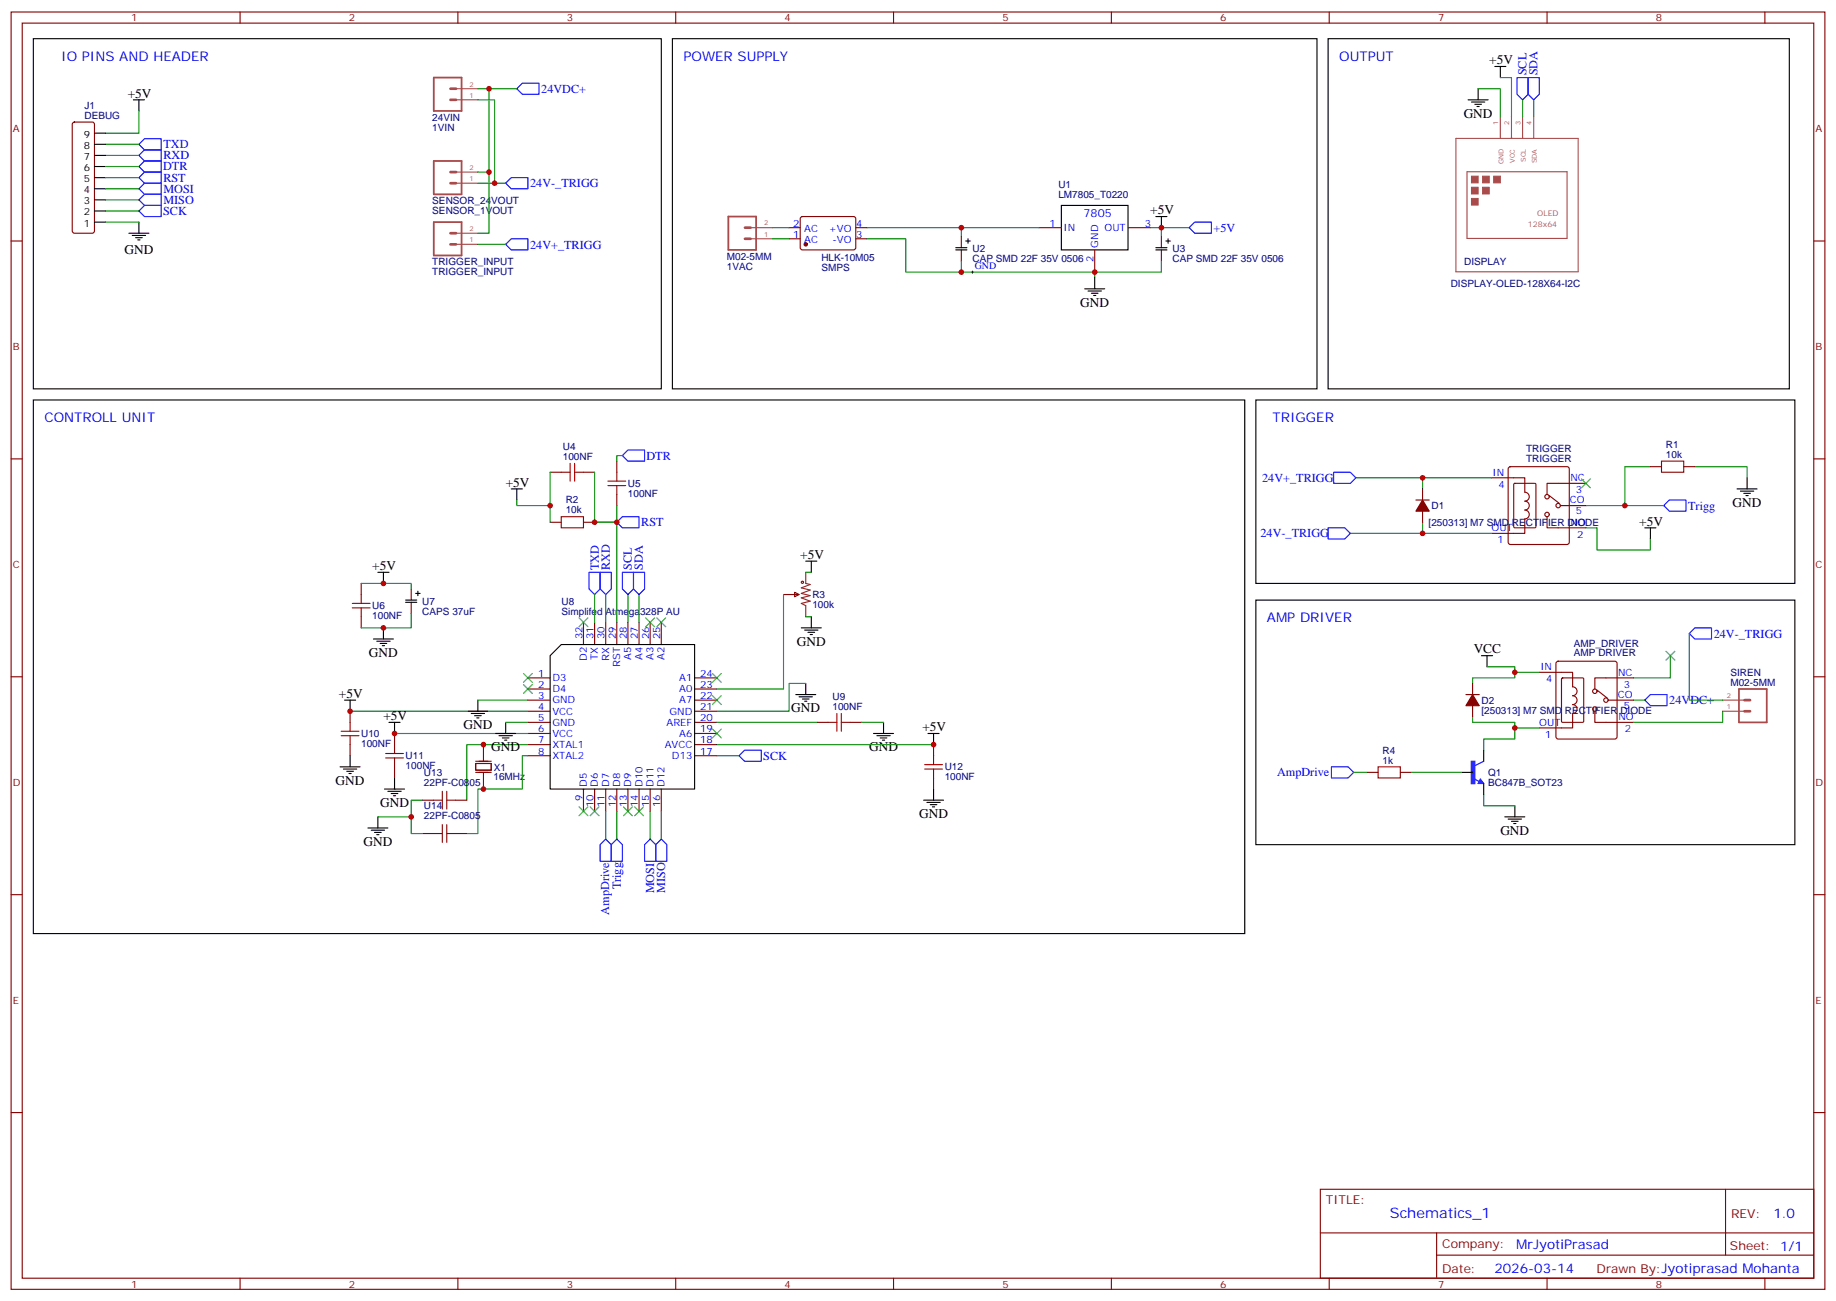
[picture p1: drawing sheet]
<svg xmlns="http://www.w3.org/2000/svg" width="583mm" height="413mm" viewBox="0 0 583 413" stroke-linecap="round" stroke-linejoin="round" font-family="sans-serif">
<g fill="none" stroke="#870000" stroke-width=".35">
<path d="M3.5 3.8h575.8v405.4h-575.8zM7.1 7.3h568.6v398.3h-568.6zM76.2 3.8v3.5M145.3 3.8v3.5M214.5 3.8v3.5M283.6 3.8v3.5M352.8 3.8v3.5M421.9 3.8v3.5M491.1 3.8v3.5M560.2 3.8v3.5M23.2 38.9l.4-.2h5.7l.5 .2 .2 .5v33.9l-.2 .5-.5 .2h-5.7l-.5-.2-.2-.5v-33.9zM3.5 76.5h3.6"/>
<path d="M250.5 72.2h3.5M250.5 75.8h3.5M254.2 68.9l.5-.2 16.5 .1 .4 .6v9.5l-.7 .4-16.5-.1-.4-.6v-9.2zM271.6 72.2h3.6M271.6 75.8h3.6M305.2 75.1v3.5M305.2 79.3v3.5M329.8 72.2h7.1M347.5 79.3v7.1M358.1 72.2h7M368.7 75.1v3.5M368.7 79.3v3.5"/>
<path d="M575.7 76.5h3.6M3.5 145.6h3.6M174.6 149.9h3.6M185.2 149.9h3.5M195.8 146.3v3.6M195.8 156.9v3.5M449.4 158.7h4.3M451.6 155.2v3.5M473.4 151.6h10.6v4.6a1.41 1.41 0 0 1 1.4 1.4 1.41 1.41 0 0 1-1.4 1.4 1.41 1.41 0 0 1 1.4 1.4 1.41 1.41 0 0 1-1.4 1.5 1.41 1.41 0 0 1 1.4 1.4 1.41 1.41 0 0 1-1.4 1.4v4.6h-10.6M479 148.3l.4-.2h18l.5 .2 .2 .5v23.3l-.2 .5-.5 .2h-18l-.5-.2-.2-.5v-23.3zM491.8 157.3l3.1 2.4M503.4 153.4h-12.3v3.5"/>
<path d="M523.9 148.1h3.5M534.5 148.1h3.5M575.7 145.6h3.6M174.6 165.7h3.6M185.2 165.7h3.5M451.6 162.2v3.5M491.1 164v3.5h12.3M495.3 160.4h8.1M114.7 185.1v3.6M114.7 195.7v3.5M130.5 186.9v3.5M130.5 191.1v3.6"/>
<path d="M185.2 197.5v7M188.7 197.5v7M192.3 197.5v7M195.8 197.5v7M199.3 197.5v7M202.8 197.5v7M206.4 197.5v7M209.9 197.5v7M248.7 188.7h4.9M252.2 188l1.4 .7-1.4 .7zM3.5 214.8h3.6M167.6 215.1h7"/>
<path d="M167.6 218.7h7M220.5 215.1h7M220.5 218.7h7M467.4 216.9v3.5M488.6 213.4h10.6v4.5a1.41 1.41 0 0 1 1.4 1.5 1.41 1.41 0 0 1-1.4 1.4 1.41 1.41 0 0 1 1.4 1.4 1.41 1.41 0 0 1-1.4 1.4 1.41 1.41 0 0 1 1.4 1.4 1.41 1.41 0 0 1-1.4 1.4v4.6h-10.6M494.1 210l.5-.2h18l.5 .2 .2 .5v23.3l-.2 .5-.5 .2h-18l-.5-.2-.2-.5v-23.3zM506.9 219l3.2 2.5M518.6 215.1h-12.4v3.6M575.7 214.8h3.6M111.1 225.7v3.5M111.1 236.3v3.5M125.2 232.8v3.5"/>
<path d="M153.5 236.3v5.3M167.6 229.2h7M167.6 222.2h7M167.6 225.7h7M167.6 232.8h7M167.6 236.3h7M167.6 239.8h7M220.5 229.2h7M220.5 222.2h7M220.5 225.7h7M220.5 232.8h7M220.5 236.3h7"/>
<path d="M220.5 239.8h7M259.3 229.2h3.5M269.9 229.2h3.5M296.3 236.3v3.5M465.3 220.4h4.2M467.4 223.9v3.6M506.2 225.7v3.5h12.4M510.5 222.2h8.1M125.2 243.3v3.6M134.1 253.9h3.5M144.6 253.9h3.6M151 242.3h4.9v2.1h-4.9z"/>
<path d="M151 245.1h4.9M151 241.6h4.9M153.5 245.1v5.3M185.2 250.4v7.1M188.7 250.4v7.1M192.3 250.4v7.1M195.8 250.4v7.1M199.3 250.4v7.1M202.8 250.4v7.1M206.4 250.4v7.1M209.9 250.4v7.1M296.3 246.9v3.5"/>
<path d="M433.9 245.1h3.5M444.5 245.1h3.5M134.1 264.5h3.5M144.6 264.5h3.6M3.5 283.9h3.6M575.7 283.9h3.6M3.5 353.1h3.6M575.7 353.1h3.6M419.1 377.4h156.6v28.2h-156.6zM547.7 377.4v20.9M419.1 391.2h156.5M456 398.3h119.6"/>
<path d="M456 391.2v14.2M76.2 405.6v3.6M145.3 405.6v3.6M214.5 405.6v3.6M283.6 405.6v3.6M352.8 405.6v3.6M421.9 405.6v3.6M491.1 405.6v3.6M560.2 405.6v3.6"/>
<circle cx="491.1" cy="157.6" r=".71"/>
<circle cx="491.1" cy="163.3" r=".71"/>
<circle cx="494.6" cy="160.4" r=".71"/>
<circle cx="506.2" cy="219.4" r=".71"/>
<circle cx="506.2" cy="225" r=".71"/>
<circle cx="509.8" cy="222.2" r=".71"/>
</g>
<path d="M480.5 153.6l.3-.2h6.4l.3 .2v13.5l-.2 .4h-6.5l-.3-.2zM495.7 215.3l.3-.2h6.4l.3 .2v13.6l-.2 .3h-6.5l-.3-.2z" fill="none" stroke="#870f00" stroke-width=".35"/>
<g fill="none" stroke="#008700" stroke-width=".35">
<path d="M44.1 35.2v7.1h-10.6M151.7 31.7h5.3v26.4h-5.3M151.7 28.2h3.5v26.4h-3.5M155.2 28.2h8.8M469.2 28.2h7v8.8M476.2 24.6h3.6v12.4M483.3 31.7v5.3M486.8 31.7v5.3M33.5 49.3h10.6M33.5 45.8h10.6M33.5 59.9h10.6M33.5 52.8h10.6"/>
<path d="M33.5 56.4h10.6M155.2 54.6v19.4h-3.5M157 58.1h3.5M33.5 70.5h10.6M33.5 67h10.6M33.5 63.4h10.6M151.7 77.5h8.8M245.2 72.2h5.3M245.2 75.8h5.3M275.2 72.2h30v2.9M275.2 75.8h12.3v10.6h17.7M305.2 72.2h24.6"/>
<path d="M365.1 72.2h12.4M368.7 72.2v2.9M305.2 82.8v3.6h42.3v1.7M368.7 82.8v3.6h-21.2M164 158.7v1.7h10.6M174.6 149.9v15.8M188.7 149.9v15.8M197.6 144.6h-1.8v1.7M430.4 151.6h43M451.6 151.6v3.6M523.9 148.1h-8.1v12.3M538 148.1h16.6v3.5"/>
<path d="M188.7 165.7h7.1v31.8M195.8 160.4v5.3h-7.1M428.6 169.3h44.8M451.6 165.7v3.6M503.4 167.5h3.5v7.1h17v-3.6M503.4 160.4h24.7M114.7 185.1h15.8v1.8M130.5 194.7v4.5h-15.8M188.7 188.7v8.8M192.3 188.7v8.8M199.3 188.7v8.8M202.8 188.7v8.8"/>
<path d="M248.7 188.7v30h-21.2M255.8 195.7h1.7M255.8 181.6h1.7M255.8 216.9h-5.3v8.8h-23M472 211.6h8.8v1.8M488.6 213.4h-7.8v1.7h-13.4v1.8M530.2 208.1v7h-11.6M536.2 201v21.2h10.6M111.1 225.7h56.5M125.2 232.8h42.4M151.7 222.2h15.9M160.5 229.2h7.1"/>
<path d="M167.6 236.3h-19.4v17.6M167.6 239.8h-1.8v10.6h-14.1v14.1h-3.5M227.5 239.8h7.1M227.5 229.2h31.8M227.5 236.3h68.8M273.4 229.2h7.1M467.4 227.5v1.7h13.4v1.8h7.8M480.8 231v3.5h-9.8v3.6M518.6 222.2h3.5M546.8 225.7v3.5h-28.2M119.9 259.2h10.6M134.1 253.9h-3.6v10.6h3.6"/>
<path d="M192.3 257.5v8.8M195.8 257.5v8.8M206.4 257.5v8.8M209.9 257.5v8.8M429.7 245.1h4.2M448 245.1h15.9M471 252.2v3.5h9.8"/>
</g>
<g fill="none" stroke="#000" stroke-width=".35">
<path d="M10.6 12.3h199.3v111.1h-199.3zM213.4 12.3h204.6v111.1h-204.6zM421.6 12.3h146.4v111.1h-146.4zM42.3 31.7h3.6M44.1 31.7v3.5M466 31.7h6.4M467.1 32.4h4.2M468.1 33.1h2.2M468.8 33.8h.7M469.2 28.2v3.5M474.5 21.1h3.5M476.2 21.1v3.5"/>
<path d="M30 59.9h3.5M30 56.4h3.5M30 52.8h3.5M30 49.3h3.5M30 45.8h3.5M30 42.3h3.5M30 70.5h3.5M30 67h3.5M30 63.4h3.5M40.9 74h6.4M42 74.7h4.2M43 75.4h2.2"/>
<path d="M43.7 76.1h.7M44.1 70.5v3.5M303.4 79.3h3.5M303.4 78.6h3.5M306.6 76.5h1.4M307.3 75.8v1.4M336.9 65.2h21.2v14.1h-21.2zM366.9 79.3h3.5M366.9 78.6h3.5M366.9 68.7h3.5M368.7 68.7v3.5M370.1 76.5h1.4"/>
<path d="M370.8 75.8v1.4M344.3 91.7h6.4M345.4 92.4h4.2M346.4 93.1h2.1M347.1 93.8h.7M347.5 88.1v3.6M10.6 126.9h384.5v169.4h-384.5zM398.6 126.9h171.1v58.2h-171.1zM162.3 155.2h3.5M164 155.2v3.5M551.4 155.2h6.3M552.4 155.9h4.3"/>
<path d="M553.5 156.6h2.1M554.2 157.3h.7M554.6 151.6v3.6M255.8 178.1h3.5M257.5 178.1v3.5M522.1 167.5h3.5M523.9 167.5v3.5M119.9 181.6h3.6M121.7 181.6v3.5M121.7 199.2v3.6M128.8 191.1h3.5M128.8 190.4h3.5"/>
<path d="M131.9 188.3h1.4M132.6 187.6v1.4M254.4 199.2h6.3M255.4 200h4.2M257.5 195.7v3.5M398.6 190.4h171.1v77.6h-171.1zM118.5 202.8h6.4M119.6 203.5h4.2M120.6 204.2h2.2M121.4 204.9h.7M174.6 208.1l3.6-3.6h42.3v45.9h-45.9zM255.8 216.9v3.5"/>
<path d="M256.5 200.7h2.1M257.2 201.4h.7M470.3 208.1h3.5M472 208.1v3.5M109.4 222.2h3.5M111.1 222.2v3.5M111.1 239.8v3.5M123.5 229.2h3.5M125.2 229.2v3.6M148.5 225.7h6.4M149.6 226.4h4.2M150.6 227.1h2.2"/>
<path d="M151.3 227.8h.7M151.7 222.2v3.5M157.3 232.8h6.4M158.4 233.5h4.2M159.5 234.2h2.1M160.2 234.9h.7M160.5 229.2v3.6M252.6 220.4h6.3M253.6 221.1h4.3M254.7 221.8h2.1M255.4 222.5h.7M277.3 232.8h6.3"/>
<path d="M278.3 233.5h4.3M279.4 234.2h2.1M280.1 234.9h.7M280.5 229.2v3.6M294.6 232.8h3.5M296.3 232.8v3.5M471 238.1v3.5M107.9 243.3h6.4M109 244.1h4.2M110.1 244.8h2.1M110.8 245.5h.7M119.9 259.2v3.5"/>
<path d="M122.1 250.4h6.3M123.1 251.1h4.3M124.2 251.8h2.1M124.9 252.5h.7M125.2 246.9v3.5M293.2 253.9h6.3M294.2 254.6h4.2M295.3 255.3h2.1M296 256h.7M296.3 250.4v3.5M463.9 245.1h3.5M471 248.6v3.6"/>
<path d="M477.7 259.2h6.3M478.7 259.9h4.3M480.8 255.7v3.5M116.8 262.7h6.3M117.8 263.5h4.3M118.9 264.2h2.1M119.6 264.9h.7M479.8 260.6h2.1M480.5 261.3h.7"/>
</g>
<g fill="none" stroke="#00f" stroke-width=".35">
<path d="M164 28.2l1.8-1.8h5.3v3.5h-5.3zM481.5 24.6h3.6v5.3l-1.8 1.8-1.8-1.8zM485.1 24.6h3.5v5.3l-1.8 1.8-1.7-1.8zM44.1 56.4l1.8-1.8h5.3v3.5h-5.3zM44.1 59.9l1.8-1.8h5.3v3.6h-5.3zM44.1 52.8l1.8-1.7h5.3v3.5h-5.3zM45.9 44h5.3v3.6h-5.3l-1.8-1.8zM45.9 47.6h5.3v3.5h-5.3l-1.8-1.8zM162.3 56.4h5.3v3.5h-5.3l-1.8-1.8zM44.1 63.4l1.8-1.7h5.3v3.5h-5.3zM45.9 65.2h5.3v3.5h-5.3l-1.8-1.7zM162.3 75.8h5.3v3.5h-5.3l-1.8-1.8z"/>
<path d="M377.5 72.2l1.7-1.7h5.3v3.5h-5.3zM199.3 142.8h5.3v3.5h-5.3l-1.7-1.7zM423.3 149.9h5.3l1.8 1.7-1.8 1.8h-5.3zM195.8 165.7l1.8-1.7h5.2v3.5h-5.2zM421.6 167.5h5.3l1.7 1.8-1.7 1.7h-5.3zM528.1 160.4l1.8-1.7h5.3v3.5h-5.3zM187 181.6h3.5v5.3l-1.8 1.8-1.7-1.8zM190.5 181.6h3.5v5.3l-1.7 1.8-1.8-1.8zM197.6 181.6h3.5v5.3l-1.8 1.8-1.7-1.8zM201.1 181.6h3.5v5.3l-1.8 1.8-1.7-1.8zM536.2 201l1.8-1.8h5.3v3.6h-5.3zM234.6 239.8l1.8-1.7h5.3v3.5h-5.3z"/>
<path d="M522.1 222.2l1.8-1.8h5.3v3.5h-5.3zM422.6 243.3h5.3l1.8 1.8-1.8 1.8h-5.3zM467.9 247.1l1.7 .9M469.9 247.2l1.1 1.4h-1.8zM469.9 247.9l.2 .4h-.6l.4-.7 .7 .9h-1.1M471 241.6l-2.9 1.4M192.3 266.3l1.7 1.7v5.3h-3.5v-5.3zM195.8 266.3l1.8 1.7v5.3h-3.6v-5.3zM206.4 266.3l1.7 1.7v5.3h-3.5v-5.3zM209.9 266.3l1.8 1.7v5.3h-3.6v-5.3z"/>
</g>
<g fill="none" stroke="#3c3" stroke-width=".35">
<path d="M502 152l2.8 2.8M504.8 152l-2.8 2.8M183.8 196.1l2.8 2.8M186.6 196.1l-2.8 2.8M205 196.1l2.8 2.8M207.8 196.1l-2.8 2.8M208.5 196.1l2.8 2.8M211.3 196.1l-2.8 2.8M166.2 213.7l2.8 2.8M166.2 217.2l2.8 2.9M169 213.7l-2.8 2.8M169 217.2l-2.8 2.9"/>
<path d="M226.1 213.7l2.9 2.8M229 213.7l-2.9 2.8M528.8 206.7l2.8 2.8M531.6 206.7l-2.8 2.8M226.1 220.8l2.9 2.8M226.1 231.4l2.9 2.8M229 220.8l-2.9 2.8M229 231.4l-2.9 2.8M183.8 256l2.8 2.9M186.6 256l-2.8 2.9M187.3 256l2.8 2.9M190.1 256l-2.8 2.9"/>
<path d="M197.9 256l2.8 2.9M200.7 256l-2.8 2.9M201.4 256l2.9 2.9M204.3 256l-2.9 2.9"/>
</g>
<g fill="none" stroke="#a64a4a" stroke-width=".35">
<path d="M144.8 28.2h6.9M144.8 31.7h6.9M476.2 37v6.9M479.8 37v6.9M483.3 37v6.9M486.8 37v6.9M144.8 54.6h6.9M144.8 58.1h6.9M462.1 43.9h38.8v42.4h-38.8zM465.7 54.5h31.7v21.2h-31.7zM144.8 74h6.9M144.8 77.5h6.9"/>
<path d="M238.2 72.2h7M238.2 75.8h7M546.8 222.2h7M546.8 225.7h7"/>
</g>
<g fill="#a64a4a" stroke="#a64a4a" stroke-width=".32">
<path d="M467.1 55.9h2.1v2.1h-2.1z"/>
<path d="M470.6 55.9h2.1v2.1h-2.1z"/>
<path d="M467.1 59.4h2.1v2.2h-2.1z"/>
<path d="M474.1 55.9h2.1v2.1h-2.1z"/>
<path d="M467.1 63h2.1v2.1h-2.1z"/>
<path d="M470.6 59.4h2.1v2.2h-2.1z"/>
</g>
<path d="M137.7 24.6h8.8v10.6h-8.8zM137.7 51.1h8.8v10.6h-8.8zM137.7 70.5h8.8v10.6h-8.8zM231.2 68.7h8.8v10.6h-8.8zM552 218.7h8.8v10.5h-8.8z" fill="none" stroke="#a64a4a" stroke-width=".56"/>
<path d="M143 31.7h1.8M143 28.2h1.8M143 58.1h1.8M143 54.6h1.8M143 77.5h1.8M143 74h1.8M236.5 75.8h1.7M236.5 72.2h1.7M553.7 225.7h1.8M553.7 222.2h1.8" fill="none" stroke="#a64a4a" stroke-width=".85"/>
<path d="M308.3 86.4h.7M308.7 86v.7" fill="none" stroke="#000" stroke-width=".32"/>
<g fill="#870000" stroke="#870000" stroke-width=".35">
<path d="M467.4 220.4l2.1 3.5h-4.2z"/>
<path d="M451.6 158.7l2.1 3.5h-4.3z"/>
<circle cx="255.8" cy="77.5" r=".53"/>
</g>
<g fill="none" stroke="#a10000" stroke-width=".35">
<path d="M178.2 149.9h2.8M181 147v5.7M182.4 149.9h2.8M182.4 147v5.7M193 152.7h5.6M193 154.1h5.6M195.8 149.9v2.8M195.8 154.1v2.8M527.4 146.3h7.1v3.6h-7.1zM178.2 164h7v3.5h-7zM111.8 191.5h5.7M111.8 192.9h5.7"/>
<path d="M114.7 188.7v2.8M114.7 192.9v2.8M108.3 232.1h5.6M108.3 233.5h5.6M111.1 229.2v2.9M111.1 233.5v2.8M122.4 239.1h5.7M125.2 236.3v2.8M262.8 229.2h2.8M265.6 226.4v5.7M267.1 229.2h2.8M267.1 226.4v5.7"/>
<path d="M296.3 239.8v2.8M122.4 240.5h5.7M125.2 240.5v2.8M137.6 253.9h2.8M140.4 251.1v5.7M141.8 253.9h2.8M141.8 251.1v5.7M293.5 242.6h5.7M293.5 244.1h5.7M296.3 244.1v2.8M437.4 243.3h7.1v3.6h-7.1zM137.6 264.5h2.8"/>
<path d="M140.4 261.7v5.6M141.8 261.7v5.6M141.8 264.5h2.8"/>
<circle cx="254.7" cy="184.8" r=".35"/>
</g>
<path d="M467 241.6h1.1v7.1h-1.1z" fill="#00f" stroke="#00f" stroke-width=".35"/>
<path d="M255.8 181.6v3.5l1.4 .4-2.8 1 2.8 .8-2.8 1 2.8 .7-2.8 .7 2.8 1.1-2.8 .7 1.4 .7v3.5" fill="none" stroke="#8c2424" stroke-width=".35"/>
<g fill="#c00">
<circle cx="480.8" cy="231" r=".88"/>
<circle cx="480.8" cy="213.4" r=".88"/>
<circle cx="515.8" cy="160.4" r=".88"/>
<circle cx="368.7" cy="72.2" r=".88"/>
<circle cx="347.5" cy="86.4" r=".88"/>
<circle cx="305.2" cy="86.4" r=".88"/>
<circle cx="305.2" cy="72.2" r=".88"/>
<circle cx="451.6" cy="169.3" r=".88"/>
<circle cx="451.6" cy="151.6" r=".88"/>
<circle cx="130.5" cy="259.2" r=".88"/>
<circle cx="195.8" cy="165.7" r=".88"/>
<circle cx="188.7" cy="165.7" r=".88"/>
<circle cx="153.5" cy="236.3" r=".88"/>
<circle cx="153.5" cy="250.4" r=".88"/>
<circle cx="174.6" cy="160.4" r=".88"/>
<circle cx="121.7" cy="199.2" r=".88"/>
<circle cx="111.1" cy="225.7" r=".88"/>
<circle cx="125.2" cy="232.8" r=".88"/>
<circle cx="296.3" cy="236.3" r=".88"/>
<circle cx="121.7" cy="185.1" r=".88"/>
<circle cx="155.2" cy="54.6" r=".88"/>
<circle cx="157" cy="58.1" r=".88"/>
<circle cx="155.2" cy="28.2" r=".88"/>
</g>
<text font-size="4.6" fill="#00f" x="441.2" y="386.4">Schematics_1</text>
<g font-size="4.2" fill="#00f">
<text x="19.4" y="19.3">IO PINS AND HEADER</text>
<text x="217" y="19.3">POWER SUPPLY</text>
<text x="425.1" y="19.3">OUTPUT</text>
<text x="14.1" y="134">CONTROLL UNIT</text>
<text x="403.9" y="134">TRIGGER</text>
<text x="402.2" y="197.5">AMP DRIVER</text>
<text x="562.9" y="386.7">1.0</text>
<text x="481.3" y="396.2">MrJyotiPrasad</text>
<text x="474.4" y="404">2026-03-14</text>
</g>
<g font-size="4.2">
<text x="472.7" y="20.4">+5V</text>
<text x="40.6" y="31">+5V</text>
<text x="464.6" y="37.3">GND</text>
<text x="365.1" y="68">+5V</text>
<text x="39.5" y="80.7">GND</text>
<text x="342.9" y="97.3">GND</text>
<text x="160.5" y="154.4">+5V</text>
<text x="550" y="160.8">GND</text>
<text x="520.3" y="166.8">+5V</text>
<text x="254" y="177.4">+5V</text>
<text x="118.2" y="180.9">+5V</text>
<text x="117.1" y="208.4">GND</text>
<text x="252.9" y="204.9">GND</text>
<text x="467.8" y="207.4">VCC</text>
<text x="107.6" y="221.5">+5V</text>
<text x="251.2" y="226.1">GND</text>
<text x="121.7" y="228.5">+5V</text>
<text x="147.1" y="231.4">GND</text>
<text x="292.8" y="232.1">+5V</text>
<text x="155.9" y="238.4">GND</text>
<text x="275.9" y="238.4">GND</text>
<text x="106.5" y="249">GND</text>
<text x="120.6" y="256">GND</text>
<text x="291.7" y="259.6">GND</text>
<text x="115.4" y="268.4">GND</text>
<text x="476.2" y="264.9">GND</text>
</g>
<g font-size="3.9" fill="#00f">
<text x="484.6" y="23.9" transform="rotate(-90 484.6 23.9)">SCL</text>
<text x="488.1" y="23.9" transform="rotate(-90 488.1 23.9)">SDA</text>
<text x="171.8" y="29.4">24VDC+</text>
<text x="51.9" y="47.1">TXD</text>
<text x="51.9" y="50.6">RXD</text>
<text x="51.8" y="54.1">DTR</text>
<text x="51.9" y="57.7">RST</text>
<text x="168.3" y="59.5">24V-_TRIGG</text>
<text x="51.9" y="64.7">MISO</text>
<text x="51.9" y="61.2">MOSI</text>
<text x="51.8" y="68.3">SCK</text>
<text x="385.2" y="73.5">+5V</text>
<text x="168.3" y="78.9">24V+_TRIGG</text>
<text x="205.2" y="145.8">DTR</text>
<text x="400.6" y="152.9">24V+_TRIGG</text>
<text x="535.9" y="161.7">Trigg</text>
<text x="203.6" y="167">RST</text>
<text x="400.1" y="170.5">24V-_TRIGG</text>
<text x="190.1" y="180.9" transform="rotate(-90 190.1 180.9)">TXD</text>
<text x="193.6" y="180.9" transform="rotate(-90 193.6 180.9)">RXD</text>
<text x="200.6" y="180.9" transform="rotate(-90 200.6 180.9)">SCL</text>
<text x="204.1" y="180.9" transform="rotate(-90 204.1 180.9)">SDA</text>
<text x="544" y="202.3">24V-_TRIGG</text>
<text x="529.9" y="223.5">24VDC+</text>
<text x="242.3" y="241.1">SCK</text>
<text x="405.4" y="246.3">AmpDrive</text>
<text x="197" y="282.3" transform="rotate(-90 197 282.3)">Trigg</text>
<text x="207.6" y="283.5" transform="rotate(-90 207.6 283.5)">MOSI</text>
<text x="211.1" y="283.4" transform="rotate(-90 211.1 283.4)">MISO</text>
<text x="193.4" y="290.2" transform="rotate(-90 193.4 290.2)">AmpDrive</text>
</g>
<g font-size="3.9" fill="#800">
<text x="420.9" y="382">TITLE:</text>
<text x="549.5" y="386.7">REV:</text>
<text x="457.8" y="396.2">Company:</text>
<text x="549.1" y="396.8">Sheet: 1/1</text>
<text x="457.8" y="403.9">Date:</text>
<text x="506.8" y="403.9">Drawn By:Jyotiprasad Mohanta</text>
</g>
<text font-size="3.5" fill="#00f" x="344" y="68.7">7805</text>
<g font-size="3.2" fill="#800">
<text x="41.6" y="6.8">1</text>
<text x="110.8" y="6.8">2</text>
<text x="179.9" y="6.8">3</text>
<text x="249.1" y="6.8">4</text>
<text x="318.2" y="6.8">5</text>
<text x="387.3" y="6.8">6</text>
<text x="456.5" y="6.8">7</text>
<text x="525.6" y="6.8">8</text>
<text x="4.1" y="41.9">A</text>
<text x="576.3" y="41.9">A</text>
<text x="4.1" y="111.1">B</text>
<text x="576.3" y="111.1">B</text>
<text x="4.1" y="180.2">C</text>
<text x="576.3" y="180.2">C</text>
<text x="4.1" y="249.3">D</text>
<text x="576.3" y="249.3">D</text>
<text x="4.1" y="318.5">E</text>
<text x="576.3" y="318.5">E</text>
<text x="41.6" y="408.6">1</text>
<text x="110.8" y="408.6">2</text>
<text x="179.9" y="408.6">3</text>
<text x="249.1" y="408.6">4</text>
<text x="318.2" y="408.6">5</text>
<text x="387.3" y="408.6">6</text>
<text x="456.5" y="408.6">7</text>
<text x="525.6" y="408.6">8</text>
</g>
<g font-size="3.2" fill="#000080">
<text x="26.8" y="34.5">J1</text>
<text x="26.8" y="37.7">DEBUG</text>
<text x="137.2" y="38.3">24VIN</text>
<text x="137.2" y="41.4">1VIN</text>
<text x="336" y="59.7">U1</text>
<text x="137.2" y="64.8">SENSOR_24VOUT</text>
<text x="336" y="62.8">LM7805_T0220</text>
<text x="137.2" y="67.9">SENSOR_1VOUT</text>
<text x="230.7" y="82.4">M02-5MM</text>
<text x="260.7" y="82.9">HLK-10M05</text>
<text x="308.7" y="83.3">CAP SMD 22F 35V 0506</text>
<text x="308.7" y="80.1">U2</text>
<text x="372.2" y="83.3">CAP SMD 22F 35V 0506</text>
<text x="372.2" y="80.1">U3</text>
<text x="464.7" y="84">DISPLAY</text>
<text x="137.2" y="84.2">TRIGGER_INPUT</text>
<text x="137.2" y="87.3">TRIGGER_INPUT</text>
<text x="230.7" y="85.5">1VAC</text>
<text x="260.7" y="86.1">SMPS</text>
<text x="460.5" y="91">DISPLAY-OLED-128X64-I2C</text>
<text x="178.7" y="142.8">U4</text>
<text x="484.4" y="143.5">TRIGGER</text>
<text x="528.8" y="142.1">R1</text>
<text x="178.7" y="146">100NF</text>
<text x="484.4" y="146.6">TRIGGER</text>
<text x="528.8" y="145.3">10k</text>
<text x="199.3" y="154.5">U5</text>
<text x="179.6" y="159.7">R2</text>
<text x="199.3" y="157.7">100NF</text>
<text x="454.4" y="161.6">D1</text>
<text x="179.6" y="162.9">10k</text>
<text x="453.5" y="166.9">[250313] M7 SMD RECTIFIER DIODE</text>
<text x="134.1" y="191.9">U7</text>
<text x="178.3" y="191.9">U8</text>
<text x="257.9" y="189.8">R3</text>
<text x="118.2" y="196.5">100NF</text>
<text x="118.2" y="193.3">U6</text>
<text x="134.1" y="195.1">CAPS 37uF</text>
<text x="178.3" y="195.1">Simplifed Atmega328P AU</text>
<text x="257.9" y="193">100k</text>
<text x="499.6" y="208.3">AMP DRIVER</text>
<text x="499.6" y="205.2">AMP_DRIVER</text>
<text x="549.3" y="214.4">SIREN</text>
<text x="549.3" y="217.6">M02-5MM</text>
<text x="264.2" y="225.4">100NF</text>
<text x="264.2" y="222.2">U9</text>
<text x="470.3" y="226.5">[250313] M7 SMD RECTIFIER DIODE</text>
<text x="470.3" y="223.3">D2</text>
<text x="114.7" y="233.9">U10</text>
<text x="114.7" y="237.1">100NF</text>
<text x="438.9" y="239.2">R4</text>
<text x="128.8" y="244.1">100NF</text>
<text x="128.8" y="240.9">U11</text>
<text x="156.8" y="244.5">X1</text>
<text x="299.9" y="244.5">U12</text>
<text x="438.9" y="242.3">1k</text>
<text x="134.6" y="249.4">22PF-C0805</text>
<text x="134.6" y="246.2">U13</text>
<text x="156.6" y="247.6">16MHz</text>
<text x="299.9" y="247.7">100NF</text>
<text x="472.4" y="249.4">BC847B_SOT23</text>
<text x="472.4" y="246.3">Q1</text>
<text x="134.6" y="256.8">U14</text>
<text x="134.6" y="260">22PF-C0805</text>
</g>
<g font-size="3.2">
<text x="26.7" y="47.2">8</text>
<text x="26.7" y="43.7">9</text>
<text x="26.7" y="50.7">7</text>
<text x="26.7" y="57.8">5</text>
<text x="26.7" y="54.3">6</text>
<text x="26.7" y="64.8">3</text>
<text x="26.7" y="61.3">4</text>
<text x="26.7" y="71.9">1</text>
<text x="26.7" y="68.4">2</text>
</g>
<g font-size="3.2" fill="#00f">
<text x="251.8" y="71.9">2</text>
<text x="271.8" y="71.9">4</text>
<text x="333.1" y="71.9">1</text>
<text x="363.4" y="71.9">3</text>
<text x="251.8" y="75.4">1</text>
<text x="255.3" y="77.2">AC</text>
<text x="255.3" y="73.7">AC</text>
<text x="263.1" y="73.7">+VO</text>
<text x="264.2" y="77.2">-VO</text>
<text x="271.8" y="75.4">3</text>
<text x="337.6" y="73.3">IN</text>
<text x="350.6" y="73.3">OUT</text>
<text x="347.1" y="83.1" transform="rotate(-90 347.1 83.1)">2</text>
<text x="348.5" y="78.6" transform="rotate(-90 348.5 78.6)">GND</text>
<text x="309.4" y="85.5">GND</text>
<text x="473.8" y="150.9">IN</text>
<text x="475.6" y="154.8">4</text>
<text x="498.5" y="152.7">NC</text>
<text x="498.3" y="159.7">CO</text>
<text x="500.2" y="156.6">3</text>
<text x="498.5" y="166.8">NO</text>
<text x="500.2" y="163.3">5</text>
<text x="473.4" y="168.6">OUT</text>
<text x="475.3" y="172.4">1</text>
<text x="500.6" y="170.7">2</text>
<text x="184.9" y="202.8" transform="rotate(-90 184.9 202.8)">32</text>
<text x="188.4" y="202.8" transform="rotate(-90 188.4 202.8)">31</text>
<text x="191.9" y="202.8" transform="rotate(-90 191.9 202.8)">30</text>
<text x="195.4" y="202.8" transform="rotate(-90 195.4 202.8)">29</text>
<text x="199" y="202.8" transform="rotate(-90 199 202.8)">28</text>
<text x="202.5" y="202.8" transform="rotate(-90 202.5 202.8)">27</text>
<text x="206" y="202.8" transform="rotate(-90 206 202.8)">26</text>
<text x="209.5" y="202.8" transform="rotate(-90 209.5 202.8)">25</text>
<text x="186.3" y="209.7" transform="rotate(-90 186.3 209.7)">D2</text>
<text x="189.8" y="209.4" transform="rotate(-90 189.8 209.4)">TX</text>
<text x="193.3" y="209.6" transform="rotate(-90 193.3 209.6)">RX</text>
<text x="200.4" y="209.4" transform="rotate(-90 200.4 209.4)">A5</text>
<text x="203.9" y="209.4" transform="rotate(-90 203.9 209.4)">A4</text>
<text x="207.4" y="209.4" transform="rotate(-90 207.4 209.4)">A3</text>
<text x="211" y="209.4" transform="rotate(-90 211 209.4)">A2</text>
<text x="170.8" y="214.8">1</text>
<text x="196.8" y="211.6" transform="rotate(-90 196.8 211.6)">RST</text>
<text x="222.2" y="214.8">24</text>
<text x="488.9" y="212.7">IN</text>
<text x="513.6" y="214.4">NC</text>
<text x="170.8" y="218.3">2</text>
<text x="170.8" y="221.8">3</text>
<text x="175.3" y="216.2">D3</text>
<text x="175.3" y="219.7">D4</text>
<text x="215.6" y="219.7">A0</text>
<text x="215.6" y="216.2">A1</text>
<text x="222.2" y="221.8">22</text>
<text x="222.2" y="218.3">23</text>
<text x="490.8" y="216.5">4</text>
<text x="513.5" y="221.5">CO</text>
<text x="515.4" y="218.3">3</text>
<text x="170.8" y="225.4">4</text>
<text x="175.3" y="223.2">GND</text>
<text x="175.3" y="226.8">VCC</text>
<text x="212.5" y="226.8">GND</text>
<text x="215.6" y="223.2">A7</text>
<text x="222.2" y="225.4">21</text>
<text x="515.4" y="225">5</text>
<text x="170.8" y="228.9">5</text>
<text x="170.8" y="232.4">6</text>
<text x="175.3" y="230.3">GND</text>
<text x="175.3" y="233.8">VCC</text>
<text x="211.6" y="230.3">AREF</text>
<text x="215.6" y="233.8">A6</text>
<text x="222.2" y="232.4">19</text>
<text x="222.2" y="228.9">20</text>
<text x="488.6" y="230.3">OUT</text>
<text x="513.7" y="228.5">NO</text>
<text x="515.8" y="232.4">2</text>
<text x="170.8" y="235.9">7</text>
<text x="170.8" y="239.5">8</text>
<text x="175.3" y="237.3">XTAL1</text>
<text x="211" y="237.3">AVCC</text>
<text x="222.2" y="239.5">17</text>
<text x="222.2" y="235.9">18</text>
<text x="490.5" y="234.2">1</text>
<text x="175.3" y="240.9">XTAL2</text>
<text x="213.3" y="240.9">D13</text>
<text x="186.3" y="249.7" transform="rotate(-90 186.3 249.7)">D5</text>
<text x="189.8" y="249.7" transform="rotate(-90 189.8 249.7)">D6</text>
<text x="193.3" y="249.7" transform="rotate(-90 193.3 249.7)">D7</text>
<text x="196.8" y="249.7" transform="rotate(-90 196.8 249.7)">D8</text>
<text x="200.4" y="249.7" transform="rotate(-90 200.4 249.7)">D9</text>
<text x="203.9" y="249.7" transform="rotate(-90 203.9 249.7)">D10</text>
<text x="207.4" y="249.7" transform="rotate(-90 207.4 249.7)">D11</text>
<text x="211" y="249.7" transform="rotate(-90 211 249.7)">D12</text>
<text x="184.9" y="254.2" transform="rotate(-90 184.9 254.2)">9</text>
<text x="188.4" y="256.2" transform="rotate(-90 188.4 256.2)">10</text>
<text x="191.9" y="256.2" transform="rotate(-90 191.9 256.2)">11</text>
<text x="195.4" y="256.2" transform="rotate(-90 195.4 256.2)">12</text>
<text x="199" y="256.2" transform="rotate(-90 199 256.2)">13</text>
<text x="202.5" y="256.2" transform="rotate(-90 202.5 256.2)">14</text>
<text x="206" y="256.2" transform="rotate(-90 206 256.2)">15</text>
<text x="209.5" y="256.2" transform="rotate(-90 209.5 256.2)">16</text>
</g>
<g font-size="2.5" fill="#a54b4b">
<text x="488" y="68.6">OLED</text>
<text x="485" y="72.1">128x64</text>
</g>
<g font-size="2.1" fill="#a54b4b">
<text x="149" y="27.5">2</text>
<text x="149" y="31">1</text>
<text x="475.6" y="39.6" transform="rotate(-90 475.6 39.6)">1</text>
<text x="479.1" y="39.6" transform="rotate(-90 479.1 39.6)">2</text>
<text x="482.6" y="39.6" transform="rotate(-90 482.6 39.6)">3</text>
<text x="486.1" y="39.6" transform="rotate(-90 486.1 39.6)">4</text>
<text x="149" y="53.9">2</text>
<text x="477.3" y="52.1" transform="rotate(-90 477.3 52.1)">GND</text>
<text x="480.8" y="51.7" transform="rotate(-90 480.8 51.7)">VCC</text>
<text x="484.3" y="51.4" transform="rotate(-90 484.3 51.4)">SCL</text>
<text x="487.9" y="51.8" transform="rotate(-90 487.9 51.8)">SDA</text>
<text x="149" y="57.4">1</text>
<text x="242.5" y="71.6">2</text>
<text x="149" y="73.3">2</text>
<text x="149" y="76.8">1</text>
<text x="242.5" y="75.1">1</text>
<text x="548.1" y="221.5">2</text>
<text x="548.1" y="225">1</text>
</g>
</svg>
